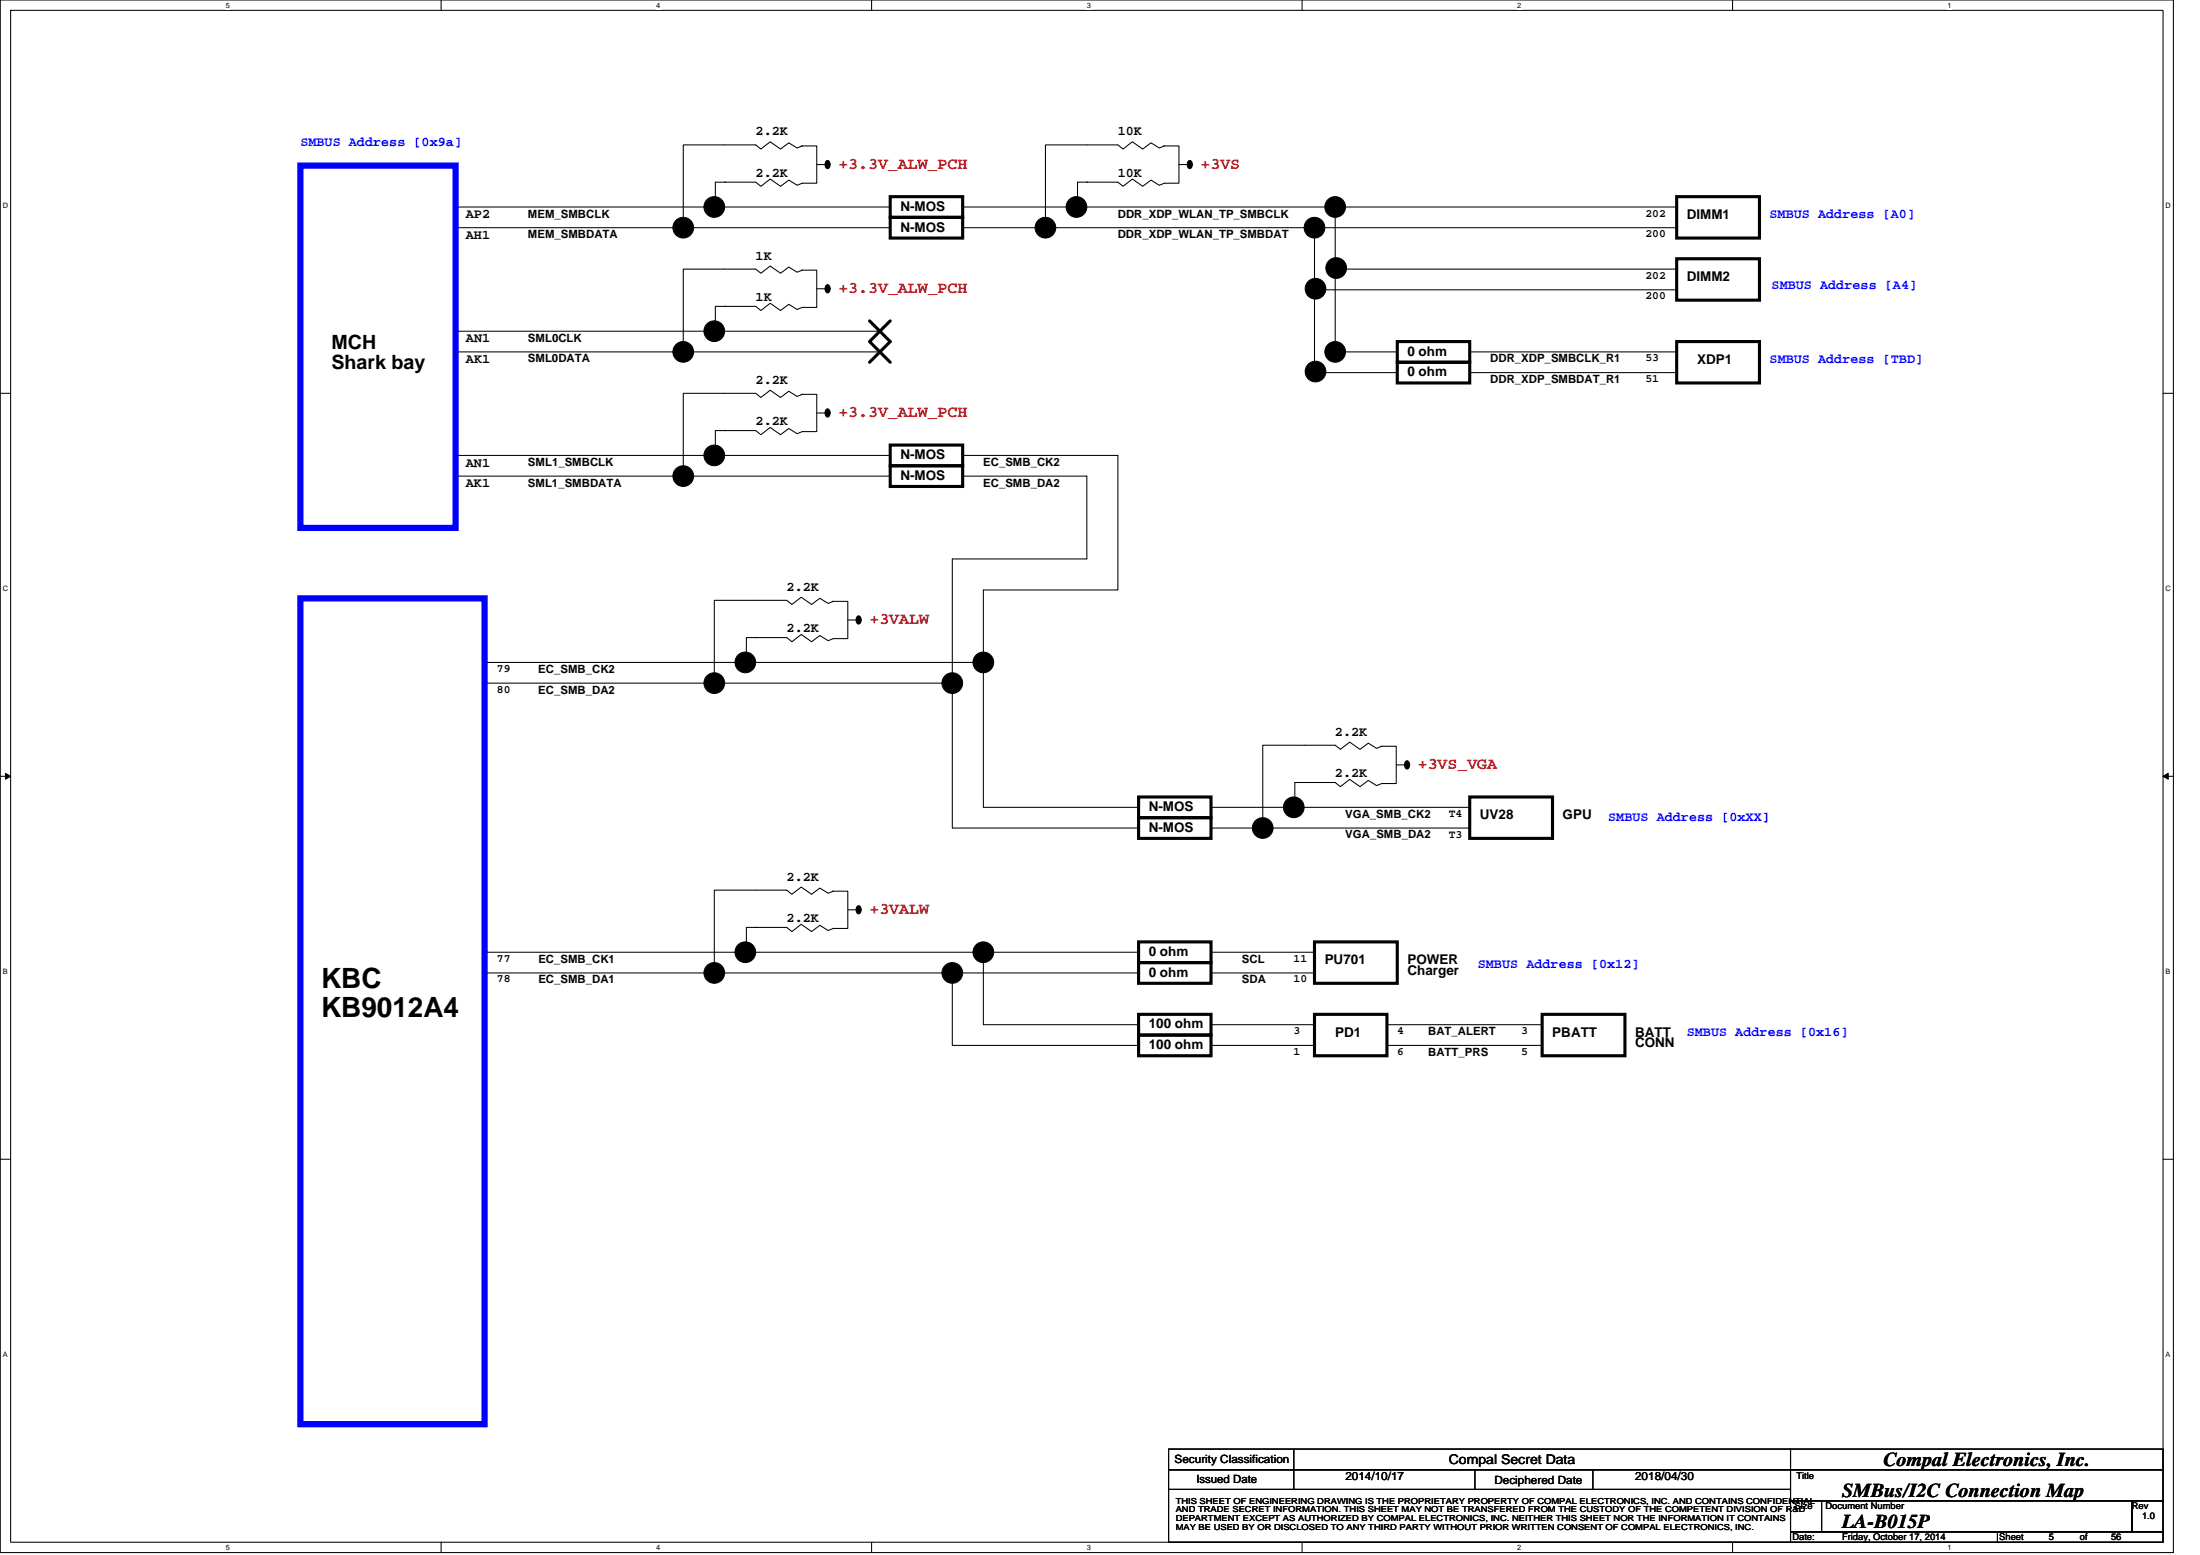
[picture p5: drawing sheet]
<svg xmlns="http://www.w3.org/2000/svg" width="297mm" height="210mm" viewBox="0 0 297 210" stroke-linecap="round" stroke-linejoin="round" font-family="sans-serif">
<path d="M0 0h293.4v209.6h-293.4zM1.4 1.4h290.6v206.8h-290.6z" fill="none" stroke="#000" stroke-width=".14"/>
<g fill="#fff">
<path d="M30.5 .1h.6v1.2h-.6z"/>
<path d="M30.5 208.3h.6v1.1h-.6z"/>
</g>
<path d="M59.6 0v1.4M59.6 208.2v1.4" fill="none" stroke="#000" stroke-width=".14"/>
<g fill="#fff">
<path d="M88.6 .1h.6v1.2h-.6z"/>
<path d="M88.6 208.3h.6v1.1h-.6z"/>
</g>
<path d="M117.7 0v1.4M117.7 208.2v1.4" fill="none" stroke="#000" stroke-width=".14"/>
<g fill="#fff">
<path d="M146.7 .1h.6v1.2h-.6z"/>
<path d="M146.7 208.3h.6v1.1h-.6z"/>
</g>
<path d="M175.8 0v1.4M175.8 208.2v1.4" fill="none" stroke="#000" stroke-width=".14"/>
<g fill="#fff">
<path d="M204.9 .1h.5v1.2h-.5z"/>
<path d="M204.9 208.3h.5v1.1h-.5z"/>
</g>
<path d="M233.9 0v1.4M233.9 208.2v1.4" fill="none" stroke="#000" stroke-width=".14"/>
<g fill="#fff">
<path d="M263 .1h.5v1.2h-.5z"/>
<path d="M263 208.3h.5v1.1h-.5z"/>
<path d="M.4 27.2h.7v1.2h-.7z"/>
<path d="M292.4 27.2h.7v1.2h-.7z"/>
<path d="M.4 78.9h.7v1.2h-.7z"/>
<path d="M292.4 78.9h.7v1.2h-.7z"/>
</g>
<path d="M0 53.1h1.4M292 53.1h1.4" fill="none" stroke="#000" stroke-width=".14"/>
<g fill="#fff">
<path d="M.4 130.6h.7v1.2h-.7z"/>
<path d="M292.4 130.6h.7v1.2h-.7z"/>
</g>
<path d="M0 104.8h1.4M.7 104.4l.7 .4-.7 .4zM292 104.8l.7-.4v.8zM292 104.8h1.4" fill="none" stroke="#000" stroke-width=".14"/>
<path d="M.7 104.4l.7 .4-.7 .4zM292 104.8l.7-.4v.8z" fill="#000"/>
<g fill="#fff">
<path d="M.4 182.3h.7v1.1h-.7z"/>
<path d="M292.4 182.3h.7v1.1h-.7z"/>
</g>
<g fill="none" stroke="#000" stroke-width=".14">
<path d="M108.2 19.7h2.1v5h-2l-.7 .3-1.1-.7-1.1 .8-1.4-.9-1.3 .9-.7-.5h-4.2M108.3 19.7l-.7 .3-1.1-.7-1.1 .8-1.4-1-1.3 1-.7-.5h-9.7v11.1M157.1 19.7h2.1v5h-2l-.7 .3-1.1-.7-1.1 .8-1.4-.9-1.3 .9-.7-.5h-4.2M157.2 19.7l-.7 .3-1.1-.7-1.1 .8-1.4-1-1.3 1-.7-.5h-9.7v11.1M61.5 30.7h30.8M61.5 27.9h58.7M92.3 30.7h27.9M98 24.6h-1.4v2.6M108.2 36.5h2.1v5h-2l-.7 .3-1.1-.7-1.1 .8-1.4-1-1.3 1-.7-.5h-4.2M108.3 36.5l-.7 .2-1.1-.7-1.1 .9-1.4-1-1.3 1-.7-.6h-9.7v11.2M110.3 22.2h1.8M110.3 39h1.8"/>
<path d="M111.6 21.7h.1a.62 .62 0 0 1 .4 .5 .62 .62 0 0 1-.4 .6 .63 .63 0 0 1-.1-1.1zM111.6 38.5l.1-.1a.62 .62 0 0 1 .4 .6 .62 .62 0 0 1-.4 .5 .63 .63 0 0 1-.1-1zM130 30.7h11.2M130 27.9h96.4M141.2 30.7h85.2M146.9 24.6h-1.4v2.6M159.2 22.2h1.8M160.5 21.7h.1a.62 .62 0 0 1 .4 .5 .62 .62 0 0 1-.4 .6 .63 .63 0 0 1-.1-1.1zM177.5 32.1v17.4M177.5 39.1h48.9M180.3 27.9v20.2M180.3 36.3h46.1"/>
<path d="M61.5 47.5h57.3M61.5 44.7h57.3M98 41.4h-1.4v2.6M98 58.1h-1.4v2.7M108.2 53.2h2.1v5.1h-2l-.7 .2-1.1-.7-1.1 .9-1.4-1-1.3 1-.7-.6h-4.2M108.3 53.2l-.7 .3-1.1-.7-1.1 .9-1.4-1-1.3 1-.7-.6h-9.7v11.2M110.3 55.7h1.8M111.6 55.3l.1-.1a.62 .62 0 0 1 .4 .5 .62 .62 0 0 1-.4 .6 .63 .63 0 0 1-.1-1zM177.5 50.3h11.2M180.3 47.5h8.4M198.4 50.3h28M198.4 47.5h28"/>
<path d="M61.5 64.3h30.8M61.5 61.5h58.7M92.3 64.3h27.9M130 64.3h16.7v11.1h-18.1v16.8M130 61.5h20.9v18.1h-18.1v9.8M65.7 89.4h67.1M65.7 92.2h30.7M96.4 92.2h32.2M102.2 86.1h-1.4v2.6M112.4 81.2h2.1v5h-2l-.7 .3-1.1-.7-1.1 .8-1.4-1-1.3 1-.7-.5h-4.2M112.5 81.2l-.7 .3-1.1-.7-1.1 .8-1.4-1-1.3 1-.7-.6h-9.8v11.2M114.5 83.7h1.8"/>
<path d="M115.8 83.2l.1-.1a.62 .62 0 0 1 .4 .6 .62 .62 0 0 1-.4 .5 .63 .63 0 0 1-.1-1zM128.6 92.2v19.6h25.1M132.8 89.4v19.6h20.9M163.5 109h34.9M163.5 111.8h7M170.5 111.8h27.9M176.2 105.6h-1.4v2.7M186.4 100.7h2.1v5.1h-1.9l-.7 .2-1.2-.7-1.1 .9-1.4-1-1.2 1-.7-.6h-4.2M186.6 100.7l-.7 .3-1.2-.7-1.1 .9-1.4-1-1.2 1-.7-.6h-9.8v11.2M188.5 103.3h1.8M189.8 102.8l.2-.1a.62 .62 0 0 1 .3 .5 .62 .62 0 0 1-.3 .6 .63 .63 0 0 1-.2-1zM65.7 128.5h67.1"/>
<path d="M65.7 131.3h30.7M96.4 131.3h32.2M102.2 125.2h-1.4v2.6M112.4 120.3h2.1v5h-2l-.7 .3-1.1-.7-1.1 .8-1.4-.9-1.3 .9-.7-.5h-4.2M112.5 120.3l-.7 .3-1.1-.7-1.1 .8-1.4-1-1.3 1-.7-.5h-9.8v11.1M114.5 122.8h1.8M115.8 122.3h.1a.62 .62 0 0 1 .4 .5 .62 .62 0 0 1-.4 .6 .63 .63 0 0 1-.1-1.1zM128.6 131.3v9.8h25.1M128.6 131.3h25.1M132.8 128.5v9.8h20.9M132.8 128.5h20.9M163.5 138.3h14"/>
<path d="M163.5 128.5h14M163.5 131.3h14M187.3 138.3h20.9M0 156.5h1.4M163.5 141.1h14M187.3 141.1h20.9M292 156.5h1.4M157.8 195.6h84v2.8h-84zM157.8 198.4h84v2.7h-84zM174.7 195.6v5.5M199.1 198.4v2.7M215.1 198.4v2.7"/>
<path d="M241.8 195.6h50.2v2.8h-50.2zM241.8 198.4h50.2v4.2h-50.2zM157.8 201.1h84v7.1h-84zM241.8 202.6h4.1v4.2h-4.1zM241.8 206.8h27.9v1.4h-27.9zM245.9 202.6h42v4.2h-42zM269.7 206.8h22.3v1.4h-22.3zM287.9 202.6h4.1v4.2h-4.1z"/>
<circle cx="92.2" cy="30.7" r="1.39"/>
<circle cx="96.4" cy="27.9" r="1.39"/>
<circle cx="141.2" cy="30.7" r="1.39"/>
<circle cx="145.3" cy="27.9" r="1.39"/>
<circle cx="177.5" cy="30.7" r="1.39"/>
<circle cx="177.6" cy="39" r="1.39"/>
<circle cx="180.3" cy="27.9" r="1.39"/>
<circle cx="180.4" cy="36.2" r="1.39"/>
<circle cx="92.2" cy="47.5" r="1.39"/>
<circle cx="96.4" cy="44.7" r="1.39"/>
<circle cx="177.6" cy="50.2" r="1.39"/>
<circle cx="180.3" cy="47.5" r="1.39"/>
<circle cx="92.2" cy="64.3" r="1.39"/>
<circle cx="96.4" cy="61.5" r="1.39"/>
<circle cx="96.4" cy="92.2" r="1.39"/>
<circle cx="100.6" cy="89.4" r="1.39"/>
<circle cx="128.6" cy="92.2" r="1.39"/>
<circle cx="132.8" cy="89.4" r="1.39"/>
<circle cx="170.5" cy="111.8" r="1.39"/>
<circle cx="174.7" cy="109" r="1.39"/>
<circle cx="96.4" cy="131.3" r="1.39"/>
<circle cx="100.6" cy="128.5" r="1.39"/>
<circle cx="128.6" cy="131.3" r="1.39"/>
<circle cx="132.8" cy="128.5" r="1.39"/>
</g>
<g fill="#000">
<path d="M111.6 21.7h.1a.62 .62 0 0 1 .4 .5 .62 .62 0 0 1-.4 .6 .63 .63 0 0 1-.1-1.1z" fill-rule="evenodd"/>
<path d="M111.6 38.5l.1-.1a.62 .62 0 0 1 .4 .6 .62 .62 0 0 1-.4 .5 .63 .63 0 0 1-.1-1z" fill-rule="evenodd"/>
<path d="M160.5 21.7h.1a.62 .62 0 0 1 .4 .5 .62 .62 0 0 1-.4 .6 .63 .63 0 0 1-.1-1.1z" fill-rule="evenodd"/>
<path d="M111.6 55.3l.1-.1a.62 .62 0 0 1 .4 .5 .62 .62 0 0 1-.4 .6 .63 .63 0 0 1-.1-1z" fill-rule="evenodd"/>
<path d="M115.8 83.2l.1-.1a.62 .62 0 0 1 .4 .6 .62 .62 0 0 1-.4 .5 .63 .63 0 0 1-.1-1z" fill-rule="evenodd"/>
<path d="M189.8 102.8l.2-.1a.62 .62 0 0 1 .3 .5 .62 .62 0 0 1-.3 .6 .63 .63 0 0 1-.2-1z" fill-rule="evenodd"/>
<path d="M115.8 122.3h.1a.62 .62 0 0 1 .4 .5 .62 .62 0 0 1-.4 .6 .63 .63 0 0 1-.1-1.1z" fill-rule="evenodd"/>
<circle cx="92.2" cy="30.7" r="1.39"/>
<circle cx="96.4" cy="27.9" r="1.39"/>
<circle cx="141.2" cy="30.7" r="1.39"/>
<circle cx="145.3" cy="27.9" r="1.39"/>
<circle cx="177.5" cy="30.7" r="1.39"/>
<circle cx="177.6" cy="39" r="1.39"/>
<circle cx="180.3" cy="27.9" r="1.39"/>
<circle cx="180.4" cy="36.2" r="1.39"/>
<circle cx="92.2" cy="47.5" r="1.39"/>
<circle cx="96.4" cy="44.7" r="1.39"/>
<circle cx="177.6" cy="50.2" r="1.39"/>
<circle cx="180.3" cy="47.5" r="1.39"/>
<circle cx="92.2" cy="64.3" r="1.39"/>
<circle cx="96.4" cy="61.5" r="1.39"/>
<circle cx="96.4" cy="92.2" r="1.39"/>
<circle cx="100.6" cy="89.4" r="1.39"/>
<circle cx="128.6" cy="92.2" r="1.39"/>
<circle cx="132.8" cy="89.4" r="1.39"/>
<circle cx="170.5" cy="111.8" r="1.39"/>
<circle cx="174.7" cy="109" r="1.39"/>
<circle cx="96.4" cy="131.3" r="1.39"/>
<circle cx="100.6" cy="128.5" r="1.39"/>
<circle cx="128.6" cy="131.3" r="1.39"/>
<circle cx="132.8" cy="128.5" r="1.39"/>
</g>
<g fill="none" stroke="#000" stroke-width=".42">
<path d="M120.2 26.5h9.8v2.8h-9.8zM120.2 29.3h9.8v2.8h-9.8zM226.4 34.9h11.2v5.6h-11.2zM226.4 26.5h11.2v5.6h-11.2zM117.4 43.3l2.8 2.8-2.8 2.8M120.2 43.3l-2.8 2.8 2.8 2.8M188.7 46.1h9.7v2.8h-9.7zM188.7 48.9h9.7v2.8h-9.7zM226.4 46.1h11.2v5.6h-11.2zM120.2 62.9h9.8v2.8h-9.8zM120.2 60.1h9.8v2.8h-9.8zM153.7 110.4h9.8v2.8h-9.8z"/>
<path d="M153.7 107.6h9.8v2.8h-9.8zM198.4 107.6h11.2v5.6h-11.2zM153.7 139.7h9.8v2.8h-9.8zM153.7 136.9h9.8v2.8h-9.8zM153.7 129.9h9.8v2.8h-9.8zM153.7 127.1h9.8v2.8h-9.8zM177.5 136.9h9.8v5.6h-9.8zM177.5 127.1h11.2v5.6h-11.2zM208.2 136.9h11.2v5.6h-11.2z"/>
</g>
<path d="M40.6 22.4h20.9v48.9h-20.9zM40.6 80.8h24.8v111.5h-24.8z" fill="none" stroke="#00f" stroke-width=".84"/>
<g font-size="3.8">
<text x="43.3" y="133.3">KBC</text>
<text x="43.3" y="137.2">KB9012A4</text>
</g>
<g font-size="2.7">
<text x="44.8" y="47.1">MCH</text>
<text x="44.8" y="49.8">Shark bay</text>
<text x="254.3" y="197.9">Compal Electronics, Inc.</text>
<text x="248.7" y="202.1">SMBus/I2C Connection Map</text>
<text x="248.7" y="206.3">LA-B015P</text>
</g>
<g font-size="2.2" fill="#f00">
<text x="113.2" y="22.8">+3.3V_ALW_PCH</text>
<text x="162.1" y="22.8">+3VS</text>
<text x="113.2" y="39.6">+3.3V_ALW_PCH</text>
<text x="113.2" y="56.3">+3.3V_ALW_PCH</text>
<text x="117.4" y="84.3">+3VALW</text>
<text x="191.4" y="103.8">+3VS_VGA</text>
<text x="117.4" y="123.4">+3VALW</text>
</g>
<g font-size="1.8" fill="#00f">
<text x="40.6" y="19.7">SMBUS Address [0x9a]</text>
<text x="238.9" y="29.5">SMBUS Address [A0]</text>
<text x="239.2" y="39">SMBUS Address [A4]</text>
<text x="238.9" y="49">SMBUS Address [TBD]</text>
<text x="217.1" y="110.8">SMBUS Address [0xXX]</text>
<text x="199.5" y="130.7">SMBUS Address [0x12]</text>
<text x="227.7" y="139.8">SMBUS Address [0x16]</text>
</g>
<g font-size="1.8">
<text x="102" y="18.3">2.2K</text>
<text x="102" y="23.9">2.2K</text>
<text x="150.9" y="18.3">10K</text>
<text x="150.9" y="23.9">10K</text>
<text x="62.9" y="29.5">AP2</text>
<text x="121.6" y="28.5">N-MOS</text>
<text x="227.7" y="29.6">DIMM1</text>
<text x="62.9" y="32.2">AH1</text>
<text x="102" y="35">1K</text>
<text x="121.6" y="31.3">N-MOS</text>
<text x="102" y="40.6">1K</text>
<text x="227.7" y="38">DIMM2</text>
<text x="62.9" y="46.2">AN1</text>
<text x="62.9" y="49">AK1</text>
<text x="102" y="51.8">2.2K</text>
<text x="190" y="48">0 ohm</text>
<text x="190" y="50.8">0 ohm</text>
<text x="229.1" y="49.1">XDP1</text>
<text x="102" y="57.4">2.2K</text>
<text x="62.9" y="63">AN1</text>
<text x="62.9" y="65.8">AK1</text>
<text x="121.6" y="62">N-MOS</text>
<text x="121.6" y="64.8">N-MOS</text>
<text x="106.2" y="79.7">2.2K</text>
<text x="106.2" y="85.3">2.2K</text>
<text x="180.2" y="99.3">2.2K</text>
<text x="180.2" y="104.9">2.2K</text>
<text x="155.1" y="109.5">N-MOS</text>
<text x="155.1" y="112.3">N-MOS</text>
<text x="199.8" y="110.6">UV28</text>
<text x="211" y="110.6">GPU</text>
<text x="106.2" y="118.9">2.2K</text>
<text x="106.2" y="124.4">2.2K</text>
<text x="155.1" y="129.1">0 ohm</text>
<text x="155.1" y="131.8">0 ohm</text>
<text x="178.9" y="130.2">PU701</text>
<text x="190" y="130.2">POWER</text>
<text x="190" y="131.6">Charger</text>
<text x="155.1" y="138.8">100 ohm</text>
<text x="155.1" y="141.6">100 ohm</text>
<text x="180.3" y="139.9">PD1</text>
<text x="209.6" y="139.9">PBATT</text>
<text x="220.8" y="139.9">BATT</text>
<text x="220.8" y="141.3">CONN</text>
<text x="195.6" y="197.6">Compal Secret Data</text>
</g>
<g font-size="1.5">
<text x="71.3" y="29.4">MEM_SMBCLK</text>
<text x="150.9" y="29.4">DDR_XDP_WLAN_TP_SMBCLK</text>
<text x="222.2" y="29.2">202</text>
<text x="71.3" y="32.2">MEM_SMBDATA</text>
<text x="150.9" y="32.2">DDR_XDP_WLAN_TP_SMBDAT</text>
<text x="222.2" y="32">200</text>
<text x="222.2" y="40.4">200</text>
<text x="222.2" y="37.6">202</text>
<text x="71.3" y="46.1">SML0CLK</text>
<text x="71.3" y="48.9">SML0DATA</text>
<text x="201.2" y="51.7">DDR_XDP_SMBDAT_R1</text>
<text x="201.2" y="48.9">DDR_XDP_SMBCLK_R1</text>
<text x="222.2" y="48.8">53</text>
<text x="222.2" y="51.6">51</text>
<text x="71.3" y="62.9">SML1_SMBCLK</text>
<text x="71.3" y="65.7">SML1_SMBDATA</text>
<text x="132.8" y="62.9">EC_SMB_CK2</text>
<text x="132.8" y="65.7">EC_SMB_DA2</text>
<text x="67.1" y="90.7">79</text>
<text x="67.1" y="93.5">80</text>
<text x="72.7" y="90.8">EC_SMB_CK2</text>
<text x="72.7" y="93.6">EC_SMB_DA2</text>
<text x="181.6" y="110.4">VGA_SMB_CK2</text>
<text x="181.6" y="113.2">VGA_SMB_DA2</text>
<text x="195.6" y="113.1">T3</text>
<text x="195.6" y="110.3">T4</text>
<text x="67.1" y="129.8">77</text>
<text x="72.7" y="129.9">EC_SMB_CK1</text>
<text x="167.7" y="129.9">SCL</text>
<text x="174.7" y="129.8">11</text>
<text x="67.1" y="132.6">78</text>
<text x="72.7" y="132.7">EC_SMB_DA1</text>
<text x="167.7" y="132.7">SDA</text>
<text x="174.7" y="132.6">10</text>
<text x="174.7" y="139.6">3</text>
<text x="174.7" y="142.4">1</text>
<text x="188.6" y="139.6">4</text>
<text x="188.6" y="142.4">6</text>
<text x="192.8" y="139.7">BAT_ALERT</text>
<text x="192.8" y="142.5">BATT_PRS</text>
<text x="205.4" y="142.4">5</text>
<text x="205.4" y="139.6">3</text>
<text x="158.6" y="197.5">Security Classification</text>
<text x="161.5" y="200.2">Issued Date</text>
<text x="181.6" y="199.8">2014/10/17</text>
<text x="201.8" y="200.3">Deciphered Date</text>
<text x="220.8" y="199.8">2018/04/30</text>
</g>
<g font-size="1.3">
<text x="242.3" y="203.7">Size</text>
<text x="242.6" y="199.6">Title</text>
<text x="246.5" y="203.7">Document Number</text>
<text x="287.8" y="203.7">Rev</text>
<text x="242" y="207.9">Date:</text>
<text x="248.7" y="207.9">Friday, October 17, 2014</text>
<text x="269.9" y="207.9">Sheet</text>
<text x="276.6" y="207.9">5</text>
<text x="280.8" y="207.9">of</text>
<text x="285" y="207.9">56</text>
<text x="289.2" y="205.1">1.0</text>
</g>
<g font-size="1.1">
<text x="158.7" y="203">THIS SHEET OF ENGINEERING DRAWING IS THE PROPRIETARY PROPERTY OF COMPAL ELECTRONICS, INC. AND CONTAINS CONFIDENTIAL</text>
<text x="158.7" y="204.2">AND TRADE SECRET INFORMATION. THIS SHEET MAY NOT BE TRANSFERED FROM THE CUSTODY OF THE COMPETENT DIVISION OF R&amp;D</text>
<text x="158.7" y="205.3">DEPARTMENT EXCEPT AS AUTHORIZED BY COMPAL ELECTRONICS, INC. NEITHER THIS SHEET NOR THE INFORMATION IT CONTAINS</text>
<text x="158.7" y="206.5">MAY BE USED BY OR DISCLOSED TO ANY THIRD PARTY WITHOUT PRIOR WRITTEN CONSENT OF COMPAL ELECTRONICS, INC.</text>
</g>
<g font-size="1">
<text x="30.5" y="1">5</text>
<text x="88.6" y="1">4</text>
<text x="146.7" y="1">3</text>
<text x="204.8" y="1">2</text>
<text x="263" y="1">1</text>
<text x=".4" y="28.1">D</text>
<text x="292.4" y="28.1">D</text>
<text x=".4" y="79.8">C</text>
<text x="292.4" y="79.8">C</text>
<text x=".4" y="131.5">B</text>
<text x="292.4" y="131.5">B</text>
<text x=".4" y="183.2">A</text>
<text x="292.4" y="183.2">A</text>
<text x="30.5" y="209.2">5</text>
<text x="88.6" y="209.2">4</text>
<text x="146.7" y="209.2">3</text>
<text x="204.8" y="209.2">2</text>
<text x="263" y="209.2">1</text>
</g>
</svg>
